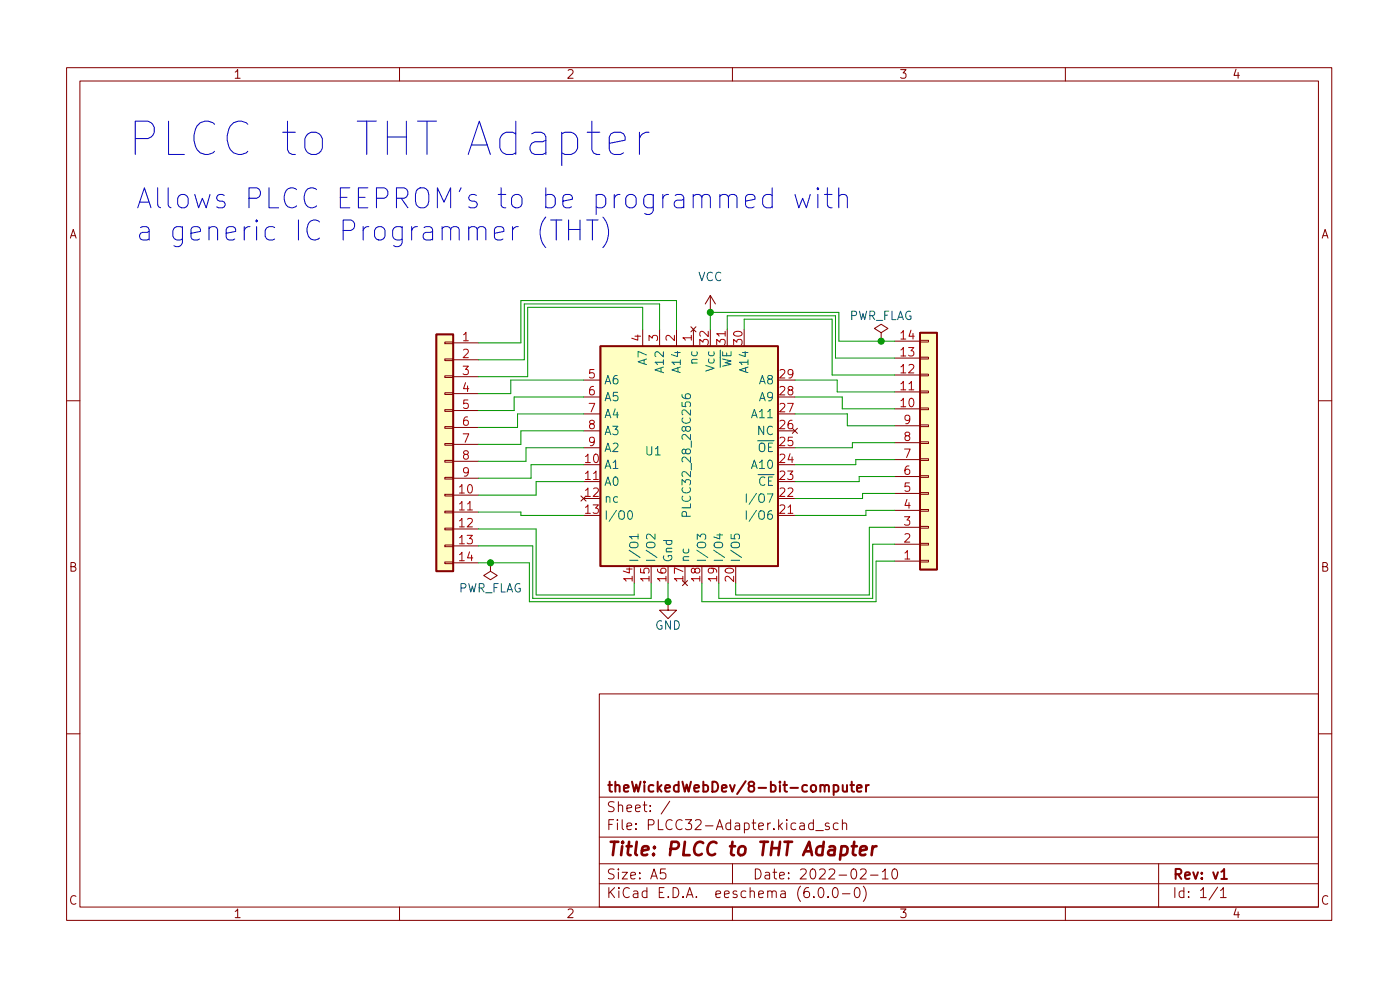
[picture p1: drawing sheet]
<svg xmlns="http://www.w3.org/2000/svg" width="210mm" height="148mm" viewBox="0 0 210 148" stroke-linecap="round" stroke-linejoin="round" font-family="sans-serif">
<g fill="none" stroke="#840000" stroke-width=".15">
<path d="M10 10.2h190v128h-190zM12 12.2h186v124h-186zM60 10.2v2M110 10.2v2M160 10.2v2M66.8 59h1.3v.2h-1.3zM66.8 56.4h1.3v.3h-1.3zM66.8 53.9h1.3v.2h-1.3zM66.8 51.3h1.3v.3h-1.3zM68.1 51.5h3.8M68.1 54h3.8M68.1 56.5h3.8"/>
<path d="M68.1 59.1h3.8M87.6 57.1h2.6M87.6 59.6h2.6M96.5 49.4v2.6M99.1 49.4v2.6M101.6 49.4v2.6M103.8 49.1l.7 .7M104.1 49.4v2.6M104.5 49.1l-.7 .7M106.7 44.4l-.8 1.2M106.7 44.4v2.5M106.7 44.4l.7 1.2"/>
<path d="M109.2 49.4v2.6M132.3 49.9l1-.6-1-.6-1 .6 1 .6v1.3M132.3 51.2h.1M134.4 58.8h3.8M134.4 56.3h3.8M134.4 53.8h3.8M134.4 51.2h3.8M138.2 51.1h1.2v.2h-1.2zM138.2 53.6h1.2v.3h-1.2zM138.2 56.2h1.2v.2h-1.2zM138.2 58.7h1.2v.3h-1.2zM10 60.2h2"/>
<path d="M66.8 79.3h1.3v.2h-1.3zM66.8 76.7h1.3v.3h-1.3zM66.8 74.2h1.3v.3h-1.3zM66.8 71.7h1.3v.2h-1.3zM66.8 69.1h1.3v.3h-1.3zM66.8 66.6h1.3v.2h-1.3zM66.8 64h1.3v.3h-1.3zM66.8 61.5h1.3v.3h-1.3zM68.1 74.3h3.8M68.1 76.9h3.8M68.1 79.4h3.8M68.1 61.6h3.8"/>
<path d="M68.1 64.2h3.8M68.1 66.7h3.8M68.1 69.2h3.8M68.1 71.8h3.8M87.2 74.5l.8 .7M87.6 72.3h2.6M87.6 62.1h2.6M87.6 64.7h2.6M87.6 67.2h2.6M88 74.5l-.8 .7M116.8 77.4h2.6M119 64.3l.8 .8"/>
<path d="M119.8 64.3l-.8 .8M134.4 61.4h3.8M134.4 79.2h3.8M134.4 76.6h3.8M134.4 74.1h3.8M134.4 71.5h3.8M134.4 69h3.8M134.4 66.5h3.8M134.4 63.9h3.8M138.2 61.2h1.2v.3h-1.2zM138.2 63.8h1.2v.2h-1.2zM138.2 66.3h1.2v.3h-1.2z"/>
<path d="M138.2 68.9h1.2v.2h-1.2zM138.2 71.4h1.2v.3h-1.2zM138.2 73.9h1.2v.3h-1.2zM138.2 76.5h1.2v.2h-1.2zM138.2 79h1.2v.3h-1.2zM198 60.2h2M66.8 84.4h1.3v.2h-1.3zM66.8 81.8h1.3v.3h-1.3zM68.1 81.9h3.8M68.1 84.5h3.8M73.7 84.5v1.3l1 .6-1 .6-1.1-.6 1.1-.6M73.7 84.5h.1"/>
<path d="M100.3 90.3v1.3h1.3l-1.3 1.3-1.2-1.3h1.2M102.5 87.2l.8 .7M103.3 87.2l-.8 .7M134.4 84.2h3.8M134.4 81.7h3.8M138.2 81.6h1.2v.2h-1.2zM138.2 84.1h1.2v.3h-1.2zM10 110.2h2M90 104.2h108v32h-108zM90 119.7h108M198 110.2h2M60 136.2v2"/>
<path d="M90 132.7h108M90 129.7h108M90 125.7h108M99.9 130.4h-.7v.8l.2-.2 .5 .1 .1 .2-.1 .5-.2 .1h-.3l-.2-.1M100.6 120.3l-1.3 1.9M110 136.2v2M110 129.7v3M122.2 123.6l-.5-.1-.3 .3v.5l.2 .2h.6M122.2 123v1.5M122.5 124.7h1.2M123.1 133.3l.3-.1a.94 .94 0 0 1 0 1.5h-.2a1 1 0 0 1-.1-1.4zM124.4 134.6v.1"/>
<path d="M124.5 123.6l-.3-.1-.3 .3 .1 .2 .5 .1v.4h-.6M125.2 133.4l.3-.2a.94 .94 0 0 1 0 1.5h-.1a.91 .91 0 0 1-.2-1.3zM125.9 123.6l-.5-.1-.2 .3v.5l.1 .2h.6M126.5 123.7a.37 .37 0 0 1 .7 .1v.7M126.5 134.2h1.2M126.5 123v1.5M128.5 133.3l.3-.1a.94 .94 0 0 1 0 1.5h-.1a1 1 0 0 1-.2-1.4zM129.2 130.6l.2-.2 .5 .1a.41 .41 0 0 1 .1 .6l-.8 .8h.9M129.7 133a1.72 1.72 0 0 1 0 2.3M130.7 131.4h1.2M132.5 130.9l.4-.5v1.5M132.5 131.9h.9"/>
<path d="M134.1 130.6l.3-.2a.94 .94 0 0 1 0 1.5h-.1a.91 .91 0 0 1-.2-1.3zM160 136.2v2M174 129.7v6.5M182.9 133.2l-1.3 1.9M183.3 133.7l.4-.5v1.5M183.3 134.7h.9"/>
</g>
<path d="M125.2 117.9l.4-.1 .3 .3v.5l-.1 .2h-.6M126.6 117.8v1a.41 .41 0 0 0 .6-.1M127.2 117.8v1M127.7 117.8h.6M127.9 117.3v1.3l.1 .2h.3M128.7 118.3l.7-.1-.1-.3-.4-.1-.2 .3 .1 .7h.5M130.1 117.8v1M130.5 117.8l-.3 .1-.1 .2M183.4 130.9l.4-.5v1.5M183.4 131.9h.9" fill="none" stroke="#840000" stroke-width=".3"/>
<path d="M127.9 127h.8M128.3 126.4l-.2 1.7v.2l.4 .1M129.2 127.7l.9-.2v-.4l-.6-.1-.3 .3-.1 .8 .1 .2 .2 .1 .6-.1M131.1 127l-.2 1.4M131.6 127a.59 .59 0 0 0-.6 .4" fill="none" stroke="#840000" stroke-width=".4"/>
<g fill="#ffffc2" stroke="#ffffc2" stroke-width=".15">
<path d="M138.2 49.9h2.5v35.6h-2.5z"/>
<path d="M90.2 52h26.6v33h-26.6z"/>
<path d="M65.5 50.2h2.6v35.6h-2.6z"/>
</g>
<path d="M65.5 50.2h2.6v35.6h-2.6zM90.2 52h26.6v33h-26.6zM138.2 49.9h2.5v35.6h-2.5z" fill="none" stroke="#840000" stroke-width=".25"/>
<g fill="none" stroke="#006464" stroke-width=".15">
<path d="M102.4 59.2a.5 .5 0 0 0 .6 .6h.5l.1-.1 .1-.3-.1-.2-.4-.1-.2 .1-.1 .4 .3 .2M94.4 76.8l.2-.1a.69 .69 0 0 1 .5 .5 .69 .69 0 0 1-.3 .7l-.1 .1a.69 .69 0 0 1-.3-1.2zM103.1 77.5l-.1-.6-.1-.1h-.4l-.1 .2v.5h1.3M112.1 74.1v1.3M112.1 76.7v1.3M113.6 76.6l-1.1 1.7M113.6 74.1l-1.1 1.6M114 76.9a.43 .43 0 0 1 .5-.2 .43 .43 0 0 1 .3 .4v.4a.42 .42 0 0 1-.4 .5 .42 .42 0 0 1-.4-.5zM114 74.3a.43 .43 0 0 1 .5-.2 .43 .43 0 0 1 .3 .5v.4a.42 .42 0 0 1-.4 .4 .42 .42 0 0 1-.4-.4zM115.2 74.1h.9l-.6 1.3M115.9 76.7a.5 .5 0 0 0-.6 .5v.5l.1 .2 .4 .1 .2-.2v-.4l-.1-.2h-.4l-.2 .2M95.8 80.5h-1.2l.3 .4"/>
<path d="M95.8 80.2v.7M98.4 80.2v.8l-.9-.8h-.3l-.1 .2 .1 .5M104.7 81v-.8l.5 .4 .1-.4h.6l.1 .2v.4l-.1 .2M107.7 80.3h.8M108.1 80.1v.8l-.9-.3M109.8 80.2v.6l.6 .1-.1-.2v-.4l.2-.1h.4l.2 .2-.2 .5"/>
</g>
<g fill="none" stroke="#0000c2" stroke-width=".15">
<path d="M88.2 19.9h1.9M88.9 18.2v4.3l.2 .4 .5 .3h.5M96 19.9v3.3M97.5 19.9a1.28 1.28 0 0 0-1.5 .9M82 32.6a3.4 3.4 0 0 0 0 4.6M83.5 33v3M85.4 33v3M85.4 34.5h1.7M87.1 33v3M89 33v3M90.5 32.6a3.4 3.4 0 0 1 0 4.6M91.5 21.5l2.4-.5v-.4l-.2-.5-.5-.2h-1l-.5 .2-.2 .5v1.9l.2 .4 .5 .3h1l.5-.3"/>
<path d="M112 30.2l1.4-.3-.1-.6-.3-.1h-.6l-.3 .1-.1 .3v1.2l.1 .3 .3 .1h.6l.3-.1M116 29.3l-.3-.1h-.6l-.3 .1-.3 .5v.8l.3 .5 .3 .1h.6l.3-.1M116 28.2v3M119.4 29.2l.6 2 .5-1.4 .6 1.4 .6-2M122.8 28.2l-.1 .1 .1 .2 .2-.2-.2-.1v.3M122.8 29.2v2M123.8 29.2h1.2M124.3 28.2v2.6l.1 .3 .6 .1M126 29.5a.75 .75 0 0 1 1.3 .1v1.6M126 28.2v3"/>
</g>
<g fill="none" stroke="#009600" stroke-width=".15">
<path d="M87.6 57.1h-10.9v2h-4.8M87.6 59.6h-10.4v2h-5.3M96.5 49.4v-3.3h-17.3v10.4h-7.3M99.1 49.4v-3.8h-20.4v8.4h-6.8M101.6 49.4v-4.3h-23.4v6.4h-6.3M106.7 49.4v-2.5h19.3v4.3h8.4M109.2 49.4v-2h16.3v6.4h8.9M111.8 49.4v-1.5h13.2v8.4h9.4M119.4 59.6h7.1v1.8h7.9M119.4 57.1h6.3v1.7h8.7M71.9 79.4h8.6v9.9h14.7v-1.8M71.9 76.9h6.3v.5h9.4"/>
<path d="M87.6 69.8h-7.8v2h-7.9M87.6 72.3h-7.1v2h-8.6M87.6 67.2h-8.6v2h-7.1M87.6 64.7h-9.4v2h-6.3M87.6 62.1h-9.9v2.1h-5.8M119.4 62.1h7.9v1.8h7.1M134.4 69h-5.9v.8h-9.1M134.4 76.6h-4.4v.8h-10.6M134.4 71.5h-5.4v.8h-9.6M134.4 79.2h-3.8v10.1h-20.1v-1.8M134.4 74.1h-4.9v.7h-10.1M134.4 66.5h-6.4v.7h-8.6"/>
<path d="M71.9 84.5h7.6v5.8h20.8v-2.8M71.9 81.9h8.1v7.9h17.8v-2.3M134.4 84.2h-2.8v6.1h-26.2v-2.8M134.4 81.7h-3.3v8.1h-23.2v-2.3"/>
</g>
<g fill="#009600" stroke="#009600" stroke-width=".15">
<circle cx="73.7" cy="84.5" r=".46"/>
<circle cx="100.3" cy="90.3" r=".46"/>
<circle cx="106.7" cy="46.9" r=".46"/>
<circle cx="132.3" cy="51.2" r=".46"/>
</g>
<text font-size="7" fill="#0000c2" x="19" y="23.4">PLCC to THT Adapter</text>
<g font-size="4.2" fill="#0000c2">
<text x="20.3" y="31.3">Allows PLCC EEPROM's to be programmed with</text>
<text x="20.3" y="36.2">a generic IC Programmer (THT)</text>
</g>
<text font-size="2.8" fill="#840000" x="91" y="128.5">Title: PLCC to THT Adapter</text>
<g font-size="2.1" fill="#840000">
<text x="91" y="118.9">theWickedWebDev/8-bit-computer</text>
<text x="91" y="124.6">File: PLCC32-Adapter.kicad_sch</text>
<text x="91" y="121.9">Sheet: /</text>
<text x="91" y="134.8">KiCad E.D.A. eeschema (6.0.0-0)</text>
<text x="91" y="132">Size: A5</text>
<text x="113" y="132">Date: 2022-02-10</text>
<text x="176" y="132">Rev: v1</text>
<text x="176" y="134.8">Id: 1/1</text>
</g>
<g font-size="1.8" fill="#840000">
<text x="35" y="11.8">1</text>
<text x="85" y="11.8">2</text>
<text x="135" y="11.8">3</text>
<text x="185" y="11.8">4</text>
<text x="10.3" y="35.8">A</text>
<text x="198.4" y="35.8">A</text>
<text x="10.3" y="85.8">B</text>
<text x="198.4" y="85.8">B</text>
<text x="10.3" y="135.8">C</text>
<text x="35" y="137.8">1</text>
<text x="85" y="137.8">2</text>
<text x="135" y="137.8">3</text>
<text x="185" y="137.8">4</text>
<text x="198.4" y="135.8">C</text>
</g>
<g font-size="1.8" fill="#006464">
<text x="104.8" y="42.2">VCC</text>
<text x="127.4" y="48">PWR_FLAG</text>
<text x="90.7" y="57.7">A6</text>
<text x="97.2" y="54.7" transform="rotate(-90 97.2 54.7)">A7</text>
<text x="99.7" y="55.7" transform="rotate(-90 99.7 55.7)">A12</text>
<text x="102.2" y="55.7" transform="rotate(-90 102.2 55.7)">A14</text>
<text x="104.8" y="54.5" transform="rotate(-90 104.8 54.5)">nc</text>
<text x="107.3" y="55.6" transform="rotate(-90 107.3 55.6)">Vcc</text>
<text x="109.9" y="56.7" transform="rotate(-90 109.9 56.7)">~{WE}</text>
<text x="112.4" y="55.7" transform="rotate(-90 112.4 55.7)">A14</text>
<text x="114.1" y="57.7">A8</text>
<text x="90.7" y="60.2">A5</text>
<text x="90.7" y="62.8">A4</text>
<text x="90.7" y="65.3">A3</text>
<text x="113.1" y="62.8">A11</text>
<text x="113.8" y="65.3">NC</text>
<text x="114.1" y="60.2">A9</text>
<text x="90.7" y="70.4">A1</text>
<text x="90.7" y="67.9">A2</text>
<text x="97" y="68.4">U1</text>
<text x="112.4" y="67.9">~{OE}</text>
<text x="113.1" y="70.4">A10</text>
<text x="90.7" y="72.9">A0</text>
<text x="90.7" y="75.5">nc</text>
<text x="103.8" y="76.8" transform="rotate(-90 103.8 76.8)">PLCC32_28_28C256</text>
<text x="112.5" y="72.9">~{CE}</text>
<text x="90.7" y="78">I/O0</text>
<text x="68.7" y="88.9">PWR_FLAG</text>
<text x="95.9" y="84.5" transform="rotate(-90 95.9 84.5)">I/O1</text>
<text x="98.4" y="84.5" transform="rotate(-90 98.4 84.5)">I/O2</text>
<text x="101" y="84.5" transform="rotate(-90 101 84.5)">Gnd</text>
<text x="103.5" y="84.5" transform="rotate(-90 103.5 84.5)">nc</text>
<text x="106" y="84.5" transform="rotate(-90 106 84.5)">I/O3</text>
<text x="108.6" y="84.5" transform="rotate(-90 108.6 84.5)">I/O4</text>
<text x="111.1" y="84.5" transform="rotate(-90 111.1 84.5)">I/O5</text>
<text x="98.4" y="94.5">GND</text>
</g>
<g font-size="1.8" fill="#a90000">
<text x="69.5" y="51.2">1</text>
<text x="69.5" y="53.8">2</text>
<text x="96.3" y="51.2" transform="rotate(-90 96.3 51.2)">4</text>
<text x="98.8" y="51.2" transform="rotate(-90 98.8 51.2)">3</text>
<text x="101.3" y="51.2" transform="rotate(-90 101.3 51.2)">2</text>
<text x="103.9" y="51.2" transform="rotate(-90 103.9 51.2)">1</text>
<text x="106.4" y="51.7" transform="rotate(-90 106.4 51.7)">32</text>
<text x="109" y="51.7" transform="rotate(-90 109 51.7)">31</text>
<text x="111.5" y="51.7" transform="rotate(-90 111.5 51.7)">30</text>
<text x="135.3" y="53.5">13</text>
<text x="135.3" y="51">14</text>
<text x="69.5" y="56.3">3</text>
<text x="69.5" y="58.8">4</text>
<text x="88.4" y="56.8">5</text>
<text x="88.4" y="59.3">6</text>
<text x="117.1" y="59.3">28</text>
<text x="117.1" y="56.8">29</text>
<text x="135.3" y="58.6">11</text>
<text x="135.3" y="56">12</text>
<text x="69.5" y="61.4">5</text>
<text x="69.5" y="63.9">6</text>
<text x="88.4" y="61.9">7</text>
<text x="88.4" y="64.4">8</text>
<text x="117.1" y="64.4">26</text>
<text x="117.1" y="61.9">27</text>
<text x="135.3" y="61.1">10</text>
<text x="135.8" y="63.7">9</text>
<text x="69.5" y="66.5">7</text>
<text x="69.5" y="69">8</text>
<text x="69.5" y="71.5">9</text>
<text x="87.9" y="69.5">10</text>
<text x="88.4" y="67">9</text>
<text x="117.1" y="69.5">24</text>
<text x="117.1" y="67">25</text>
<text x="135.8" y="71.3">6</text>
<text x="135.8" y="68.7">7</text>
<text x="135.8" y="66.2">8</text>
<text x="69" y="74.1">10</text>
<text x="69" y="76.6">11</text>
<text x="87.9" y="72">11</text>
<text x="87.9" y="74.6">12</text>
<text x="87.9" y="77.1">13</text>
<text x="117.1" y="77.1">21</text>
<text x="117.1" y="74.6">22</text>
<text x="117.1" y="72">23</text>
<text x="135.8" y="76.4">4</text>
<text x="135.8" y="73.8">5</text>
<text x="69" y="79.2">12</text>
<text x="69" y="81.7">13</text>
<text x="135.8" y="84">1</text>
<text x="135.8" y="81.4">2</text>
<text x="135.8" y="78.9">3</text>
<text x="69" y="84.2">14</text>
<text x="95" y="87.3" transform="rotate(-90 95 87.3)">14</text>
<text x="97.5" y="87.3" transform="rotate(-90 97.5 87.3)">15</text>
<text x="100.1" y="87.3" transform="rotate(-90 100.1 87.3)">16</text>
<text x="102.6" y="87.3" transform="rotate(-90 102.6 87.3)">17</text>
<text x="105.2" y="87.3" transform="rotate(-90 105.2 87.3)">18</text>
<text x="107.7" y="87.3" transform="rotate(-90 107.7 87.3)">19</text>
<text x="110.2" y="87.3" transform="rotate(-90 110.2 87.3)">20</text>
</g>
</svg>
